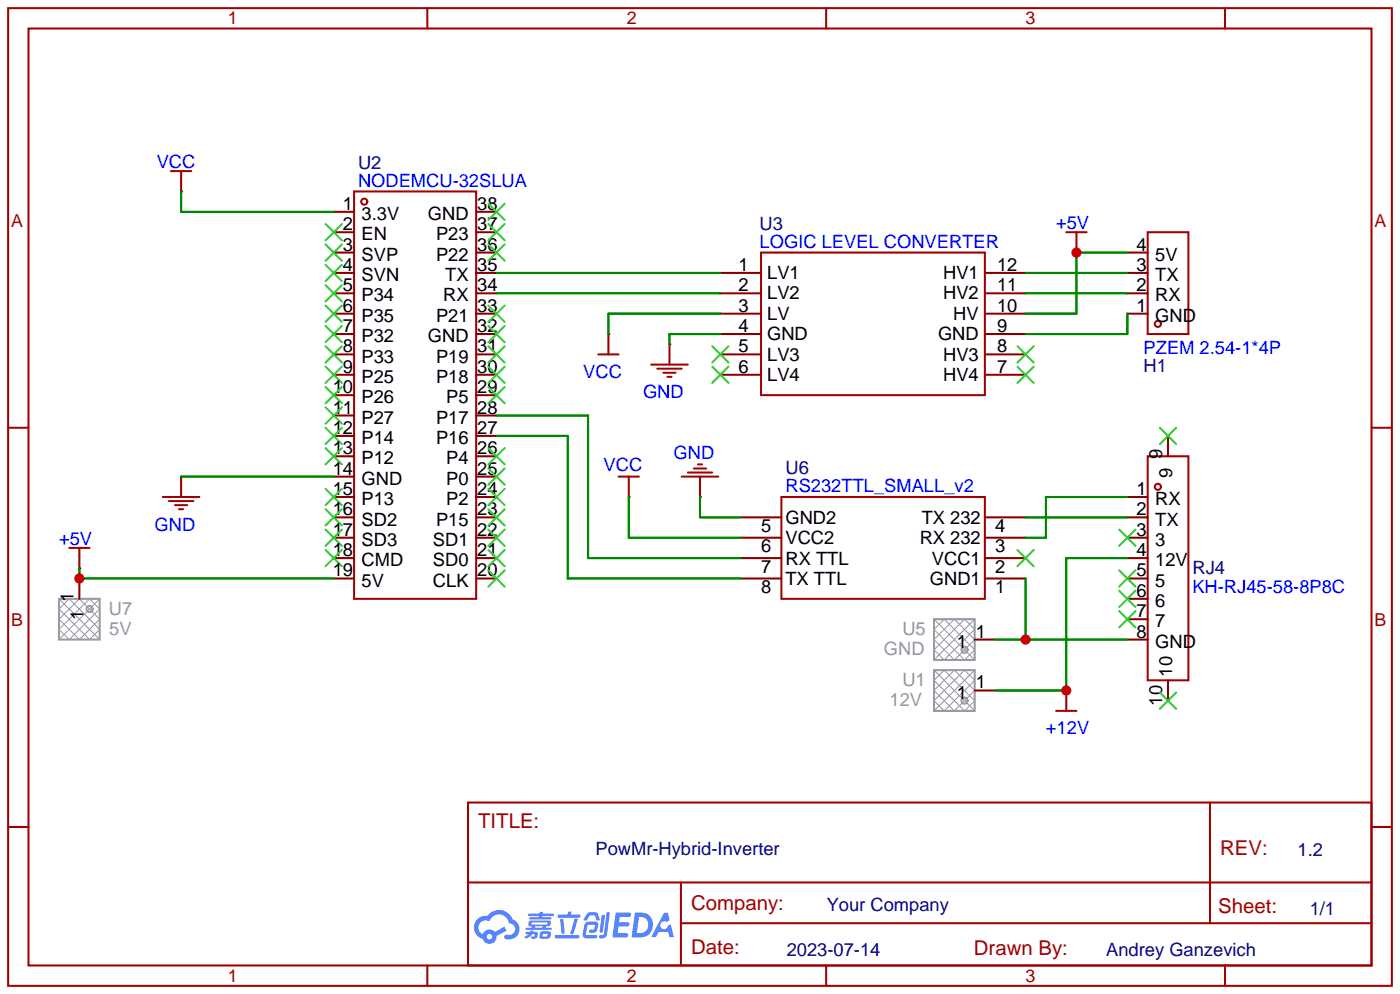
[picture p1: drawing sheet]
<svg xmlns="http://www.w3.org/2000/svg" width="175mm" height="124mm" viewBox="0 0 175 124" stroke-linecap="round" stroke-linejoin="round" font-family="sans-serif">
<g fill="none" stroke="#a10000" stroke-width=".25">
<path d="M1 1h172.7v121.9h-172.7zM3.6 3.6h167.6v116.8h-167.6zM53.3 1v2.6M103.1 1v2.6M152.9 1v2.6M1 53.3h2.6M171.2 53.3h2.5M1 103.1h2.6M58.4 100.1h112.8v20.3h-112.8zM58.4 110h112.7M85 115.1h86.1M85 110v10.2"/>
<path d="M151 100.1v15M171.2 103.1h2.5M53.3 120.4v2.5M103.1 120.4v2.5M152.9 120.4v2.5"/>
</g>
<g fill="#5487ff">
<path d="M76.9 113.8h1.6a.28 .28 0 0 1 .3 .3 .28 .28 0 0 1-.3 .2h-1.1l-.1 .7h1.1l.1 .1 .1 .2a.33 .33 0 0 1-.5 .2h-.9l-.1 .9h.5a.78 .78 0 0 1 .8 .1 .27 .27 0 0 1-.2 .4h-1.8z"/>
<path d="M82.9 113.8h.5l.2 .9-.4 .3a.49 .49 0 0 0-.7 .2 .49 .49 0 0 0 .3 .6 .49 .49 0 0 0 .6-.4l.3-.2 .4 1.7h-.5l-.2-.7h-1.2l-.3 .7h-.6z"/>
<path d="M75.1 114.1h.4l-.2 2-.3 .2-.1-.1-.1-.1z"/>
<path d="M75.7 113.8h.4l-.3 2.7a.62 .62 0 0 1-1 .4v-.2l.5-.1 .1-.1z"/>
<path d="M73.3 113.9a1.29 1.29 0 0 1 1.2-.1l.2 .3 .2 .6-.1 .1h-.3l-.2-.6-.1-.1-.6 .1-.4 .6h-.3l-.1-.1z"/>
<path d="M73.1 115.1a1.7 1.7 0 0 1 1.4-.1l.1 .1a1.22 1.22 0 0 1-.3 1.2h-.6l-.2-.1 .1-.2 .6-.1 .1-.6h-.9l-.3 1.3h1.3l.1 .1 .1 .1-.3 .2h-1.1l-.4-.1-.1-.4 .2-1.1z"/>
<path d="M69.3 116.6h2.8l.2 .1v.1l-.2 .2h-2.8v-.1z"/>
<path d="M71.7 114.6h.4l-.5 1.8-.2 .1-.2-.2z"/>
<path d="M69.9 114.6h.4l.2 1.7-.2 .2-.2-.2z"/>
<path d="M69.6 114h1.3v-.3h.4v.3h1l.1 .1 .1 .2-.2 .1h-2.6l-.1-.1z"/>
<path d="M65.6 116.2h.6v-.1l.4-.1-.1 .2h.5l.1 .3-.1 .4-.1 .1-.6 .1v-.3l.4-.1v-.2h-.3a1.41 1.41 0 0 1-.8 .6l-.1-.3 .5-.3h-.4z"/>
<path d="M65.9 113.9h1.4l.1-.2h.4v.2h1.2l.1 .2-.1 .1h-1.3v.2h1l.1 .1-.1 .2h-2.6v-.3h1.2v-.2h-1.3l-.1-.1z"/>
<path d="M79.3 113.8l-.5 3.1a3 3 0 0 0 2.1-.3 1.56 1.56 0 0 0 .5-1.9 1.56 1.56 0 0 0-1.7-.9zM79.8 114.3a1.02 1.02 0 0 1 1.1 1.1 1.02 1.02 0 0 1-1.2 1h-.2z"/>
<path d="M66 114.9v.5l.3 .1 .1 .2h-.8l.1 .3 3.1-.1 .1-.2h-.1h-.7l.1-.2a.44 .44 0 0 0 .5-.2 .44 .44 0 0 0 0-.5h-2.4zM66.4 115h1.9l.1 .1-.2 .2h-1.8zM66.8 115.5h1l-.1 .2h-.9z"/>
<path d="M67.4 116.3a.74 .74 0 0 0 0 .7 1.51 1.51 0 0 0 1.3-.1 .68 .68 0 0 0 0-.7l-1-.1zM67.8 116.5h.5v.3h-.6z"/>
<path d="M59.6 114.6a1.47 1.47 0 0 0 .6 2.5 .89 .89 0 0 0 1.1 .6 .89 .89 0 0 0 .7-1l1.2-.6-.2-.5-1.2 .6a.89 .89 0 0 0-1.5 .3 .9 .9 0 0 1-.5-1.2 .9 .9 0 0 1 1.3-.4 1.28 1.28 0 0 1 1.3-.9 1.28 1.28 0 0 1 1.2 1.2 .74 .74 0 0 1 .7 .9 .74 .74 0 0 1-1 .5 .28 .28 0 0 0-.4 .2 .28 .28 0 0 0 .3 .3 1.31 1.31 0 0 0 1.6-.8 1.31 1.31 0 0 0-.8-1.7 1.81 1.81 0 0 0-3.2-.4h-.2a1.42 1.42 0 0 0-1 .4zM60.8 116.8a.35 .35 0 0 1 .6 0 .35 .35 0 0 1-.6 0z"/>
</g>
<g fill="none" stroke="#a10000" stroke-width=".25">
<path d="M21.3 21.3h2.6M22.6 21.3v2.6M44.2 23.9h15.2v50.8h-15.2zM95 31.5h27.9v17.8h-27.9zM133.1 29h2.5M134.4 29v2.5M143.3 29h5v12.7h-5zM22.6 59.4v2.6M74.7 44.2h2.5M75.9 41.7v2.5M77.2 59.4h2.6M78.5 59.4v2.6"/>
<path d="M81.3 45.5h4.6M82 46h3.1M82.8 46.5h1.5M83.3 47h.5M83.6 42.9v2.6M85.1 59.4h4.6M85.9 58.9h3M86.6 58.4h1.5M87.1 57.9h.5M87.4 59.4v2.6M143.3 56.9h5v27.9h-5zM8.6 68.3h2.6"/>
<path d="M9.9 68.3v2.6M20.3 62h4.6M21.1 62.5h3M21.8 63h1.6M22.4 63.5h.5M97.5 62h25.4v12.7h-25.4zM131.8 88.6h2.6M133.1 86.1v2.5"/>
<circle cx="45.5" cy="25.1" r=".38"/>
<circle cx="144.5" cy="40.4" r=".38"/>
<circle cx="144.5" cy="60.7" r=".38"/>
</g>
<g fill="none" stroke="#870000" stroke-width=".25">
<path d="M22.6 23.9h.1M41.7 26.4h2.5M41.7 29h2.5M41.7 31.5h2.5M41.7 34h2.5M41.7 36.6h2.5M41.7 39.1h2.5M59.4 26.4h2.6M59.4 29h2.6M59.4 31.5h2.6M59.4 34h2.6M59.4 36.6h2.6"/>
<path d="M59.4 39.1h2.6M89.9 34h5.1M89.9 36.6h5.1M89.9 39.1h5.1M122.9 34h5.1M122.9 36.6h5.1M122.9 39.1h5.1M134.4 31.5h.1M140.7 31.5h2.6M140.7 34h2.6M140.7 36.6h2.6M140.7 39.1h2.6"/>
<path d="M22.6 59.4h.1M41.7 41.7h2.5M41.7 44.2h2.5M41.7 46.7h2.5M41.7 49.3h2.5M41.7 51.8h2.5M41.7 54.4h2.5M41.7 56.9h2.5M41.7 59.4h2.5M59.4 41.7h2.6M59.4 44.2h2.6M59.4 46.7h2.6"/>
<path d="M59.4 49.3h2.6M59.4 51.8h2.6M59.4 54.4h2.6M59.4 56.9h2.6M59.4 59.4h2.6M75.9 41.7h.1M83.6 42.9h.1M89.9 41.7h5.1M89.9 44.2h5.1M89.9 46.7h5.1M122.9 41.7h5.1M122.9 44.2h5.1"/>
<path d="M122.9 46.7h5.1M145.8 54.4v2.5M9.9 70.9h.1M9.9 72.1v2.6M41.7 62h2.5M41.7 64.5h2.5M41.7 67.1h2.5M41.7 69.6h2.5M41.7 72.1h2.5M59.4 62h2.6M59.4 64.5h2.6M59.4 67.1h2.6"/>
<path d="M59.4 69.6h2.6M59.4 72.1h2.6M78.5 62h.1M87.4 62h.1M92.5 64.5h5M92.5 67.1h5M92.5 69.6h5M92.5 72.1h5M121.7 79.8h2.5M122.9 64.5h5.1M122.9 67.1h5.1M122.9 69.6h5.1"/>
<path d="M122.9 72.1h5.1M140.7 62h2.6M140.7 64.5h2.6M140.7 67.1h2.6M140.7 69.6h2.6M140.7 72.1h2.6M140.7 74.7h2.6M140.7 77.2h2.6M140.7 79.8h2.6M121.7 86.1h2.5M133.1 86.1h.1M145.8 84.8v2.6"/>
</g>
<g fill="none" stroke="#3c3" stroke-width=".25">
<path d="M40.6 27.9l2.1 2.1M40.6 30.5l2.1 2M40.6 33l2.1 2.1M40.6 35.6l2.1 2M40.6 38.1l2.1 2M42.7 27.9l-2.1 2.1M42.7 30.5l-2.1 2M42.7 33l-2.1 2.1M42.7 35.6l-2.1 2M42.7 38.1l-2.1 2M61 38.1l2 2M61 30.5l2 2"/>
<path d="M61 27.9l2 2.1M61 25.4l2 2M63 25.4l-2 2M63 30.5l-2 2M63 38.1l-2 2M63 27.9l-2 2.1M40.6 40.6l2.1 2.1M40.6 43.2l2.1 2M40.6 45.7l2.1 2.1M40.6 48.3l2.1 2M40.6 50.8l2.1 2M40.6 53.3l2.1 2.1"/>
<path d="M40.6 55.9l2.1 2M42.7 40.6l-2.1 2.1M42.7 43.2l-2.1 2M42.7 45.7l-2.1 2.1M42.7 48.3l-2.1 2M42.7 50.8l-2.1 2M42.7 53.3l-2.1 2.1M42.7 55.9l-2.1 2M61 58.4l2 2.1M61 55.9l2 2M61 48.3l2 2M61 45.7l2 2.1"/>
<path d="M61 43.2l2 2M61 40.6l2 2.1M63 40.6l-2 2.1M63 43.2l-2 2M63 45.7l-2 2.1M63 48.3l-2 2M63 58.4l-2 2.1M63 55.9l-2 2M88.9 43.2l2 2M88.9 45.7l2 2.1M90.9 43.2l-2 2M90.9 45.7l-2 2.1"/>
<path d="M127 43.2l2 2M127 45.7l2 2.1M129 43.2l-2 2M129 45.7l-2 2.1M144.8 53.3l2 2.1M146.8 53.3l-2 2.1M40.6 61l2.1 2M40.6 63.5l2.1 2M40.6 66l2.1 2.1M40.6 68.6l2.1 2M42.7 61l-2.1 2M42.7 63.5l-2.1 2"/>
<path d="M42.7 66l-2.1 2.1M42.7 68.6l-2.1 2M61 71.1l2 2.1M61 68.6l2 2M61 66l2 2.1M61 63.5l2 2M61 61l2 2M63 71.1l-2 2.1M63 68.6l-2 2M63 66l-2 2.1M63 63.5l-2 2M63 61l-2 2"/>
<path d="M127 68.6l2 2M129 68.6l-2 2M139.7 66l2 2.1M139.7 71.1l2 2.1M139.7 73.7l2 2M139.7 76.2l2 2M141.7 66l-2 2.1M141.7 71.1l-2 2.1M141.7 73.7l-2 2M141.7 76.2l-2 2M144.8 86.4l2 2M146.8 86.4l-2 2"/>
</g>
<g fill="none" stroke="#999" stroke-width=".12">
<path d="M7.4 75.9l1.2-1.2 3.8 3.8-1.2 1.3zM7.4 77.2l2.5-2.5 2.5 2.5-2.5 2.6zM7.4 78.5l3.8-3.8 1.2 1.2-3.8 3.9zM7.4 74.7l5 5.1M11.3 75.6l.2 .2M11.5 76.1l-.2 .2M12.4 74.7l-5 5.1M116.6 77.2l5.1 5.1M117.9 77.2l3.8 3.8-1.3 1.3-3.8-3.8zM119.1 77.2l2.6 2.6-2.6 2.5-2.5-2.5zM120.4 77.2l1.3 1.3-3.8 3.8-1.3-1.3zM121.7 77.2l-5.1 5.1"/>
<path d="M116.6 83.6l5.1 5M117.9 83.6l3.8 3.8-1.3 1.2-3.8-3.8zM119.1 83.6l2.6 2.5-2.6 2.5-2.5-2.5zM120.4 83.6l1.3 1.2-3.8 3.8-1.3-1.2zM120.6 87l.1 .2M120.6 80.7l.1 .2M120.7 87.5l-.1 .2M120.7 81.2l-.1 .2M121.7 83.6l-5.1 5"/>
</g>
<g fill="none" stroke="#999" stroke-width=".25">
<path d="M7.4 74.7h5v5.1h-5zM116.6 77.2h5.1v5.1h-5.1zM116.6 83.6h5.1v5h-5.1z"/>
<circle cx="11.2" cy="75.9" r=".38"/>
<circle cx="120.4" cy="87.4" r=".38"/>
<circle cx="120.4" cy="81" r=".38"/>
</g>
<g fill="none" stroke="#008700" stroke-width=".25">
<path d="M22.6 23.9v2.5h19.1M62 34h27.9M62 36.6h27.9M89.9 39.1h-14v2.6M128 34h12.7M128 36.6h12.7M140.7 31.5h-6.3v7.6h-6.4M140.7 39.1v2.6h-12.7M22.6 59.4h19.1M62 54.4h8.9v17.7h21.6M62 51.8h11.4v17.8h19.1M89.9 41.7h-6.3v1.2"/>
<path d="M9.9 70.9v1.2h31.8M78.5 62v5.1h14M87.4 62v2.5h5.1M124.2 79.8h16.5M128 64.5h12.7M128 72.1v7.7M140.7 69.6h-7.6v16.5h-8.9M140.7 62h-10.1v5.1h-2.6"/>
</g>
<g fill="#c00">
<circle cx="9.9" cy="72.1" r=".63"/>
<circle cx="128" cy="79.8" r=".63"/>
<circle cx="133.1" cy="86.1" r=".63"/>
<circle cx="134.4" cy="31.5" r=".63"/>
</g>
<g font-size="2.5" fill="#a00000">
<text x="59.7" y="103.2">TITLE:</text>
<text x="152.3" y="106.6">REV:</text>
<text x="86.3" y="113.5">Company:</text>
<text x="152.1" y="113.9">Sheet:</text>
<text x="86.3" y="119">Date:</text>
<text x="121.6" y="119">Drawn By:</text>
</g>
<g font-size="2.3" fill="#00f">
<text x="19.6" y="21">VCC</text>
<text x="44.7" y="23.3">NODEMCU-32SLUA</text>
<text x="131.8" y="28.6">+5V</text>
<text x="94.8" y="30.9">LOGIC LEVEL CONVERTER</text>
<text x="72.8" y="47.2">VCC</text>
<text x="142.8" y="44.1">PZEM 2.54-1*4P</text>
<text x="80.3" y="49.7">GND</text>
<text x="75.3" y="58.8">VCC</text>
<text x="84.1" y="57.3">GND</text>
<text x="98" y="61.4">RS232TTL_SMALL_v2</text>
<text x="7.4" y="68">+5V</text>
<text x="19.3" y="66.2">GND</text>
<text x="148.8" y="73.9">KH-RJ45-58-8P8C</text>
<text x="130.6" y="91.6">+12V</text>
</g>
<g font-size="2.3" fill="#000080">
<text x="44.7" y="21.1">U2</text>
<text x="94.8" y="28.7">U3</text>
<text x="142.8" y="46.4">H1</text>
<text x="98" y="59.1">U6</text>
<text x="148.8" y="71.6">RJ4</text>
<text x="74.3" y="106.6">PowMr-Hybrid-Inverter</text>
<text x="162" y="106.7">1.2</text>
<text x="103.2" y="113.6">Your Company</text>
<text x="98.2" y="119.2">2023-07-14</text>
<text x="138.1" y="119.2">Andrey Ganzevich</text>
<text x="163.5" y="114.1">1/1</text>
</g>
<g font-size="2.3">
<text x="42.8" y="26.2">1</text>
<text x="42.8" y="28.7">2</text>
<text x="45.1" y="27.4">3.3V</text>
<text x="45.1" y="30">EN</text>
<text x="53.4" y="27.4">GND</text>
<text x="54.4" y="30">P23</text>
<text x="59.6" y="28.7">37</text>
<text x="59.6" y="26.2">38</text>
<text x="42.8" y="31.2">3</text>
<text x="42.8" y="33.8">4</text>
<text x="45.1" y="32.5">SVP</text>
<text x="45.1" y="35.1">SVN</text>
<text x="54.4" y="32.5">P22</text>
<text x="55.6" y="35.1">TX</text>
<text x="59.6" y="33.8">35</text>
<text x="59.6" y="31.2">36</text>
<text x="92.2" y="33.8">1</text>
<text x="95.8" y="34.8">LV1</text>
<text x="117.7" y="34.8">HV1</text>
<text x="124.5" y="33.8">12</text>
<text x="141.9" y="33.8">3</text>
<text x="141.9" y="31.2">4</text>
<text x="144.2" y="35.1">TX</text>
<text x="144.2" y="32.5">5V</text>
<text x="42.8" y="36.3">5</text>
<text x="42.8" y="38.9">6</text>
<text x="42.8" y="41.4">7</text>
<text x="45.1" y="37.6">P34</text>
<text x="45.1" y="40.1">P35</text>
<text x="54.4" y="40.1">P21</text>
<text x="55.3" y="37.6">RX</text>
<text x="59.6" y="41.4">32</text>
<text x="59.6" y="38.9">33</text>
<text x="59.6" y="36.3">34</text>
<text x="92.2" y="38.9">3</text>
<text x="92.2" y="36.3">2</text>
<text x="92.2" y="41.4">4</text>
<text x="95.8" y="39.9">LV</text>
<text x="95.8" y="37.3">LV2</text>
<text x="117.7" y="37.3">HV2</text>
<text x="119" y="39.9">HV</text>
<text x="124.5" y="36.3">11</text>
<text x="124.5" y="38.9">10</text>
<text x="124.5" y="41.4">9</text>
<text x="141.9" y="38.9">1</text>
<text x="141.9" y="36.3">2</text>
<text x="144.2" y="40.1">GND</text>
<text x="144.2" y="37.6">RX</text>
<text x="42.8" y="43.9">8</text>
<text x="42.8" y="46.5">9</text>
<text x="45.1" y="42.7">P32</text>
<text x="45.1" y="45.2">P33</text>
<text x="45.1" y="47.8">P25</text>
<text x="53.4" y="42.7">GND</text>
<text x="54.4" y="47.8">P18</text>
<text x="54.4" y="45.2">P19</text>
<text x="59.6" y="46.5">30</text>
<text x="59.6" y="43.9">31</text>
<text x="92.2" y="43.9">5</text>
<text x="92.2" y="46.5">6</text>
<text x="95.8" y="42.4">GND</text>
<text x="95.8" y="45">LV3</text>
<text x="95.8" y="47.5">LV4</text>
<text x="117.1" y="42.4">GND</text>
<text x="117.7" y="45">HV3</text>
<text x="117.7" y="47.5">HV4</text>
<text x="124.5" y="43.9">8</text>
<text x="124.5" y="46.5">7</text>
<text x="41.5" y="49">10</text>
<text x="41.5" y="51.6">11</text>
<text x="45.1" y="50.3">P26</text>
<text x="45.1" y="52.8">P27</text>
<text x="54.4" y="52.8">P17</text>
<text x="55.7" y="50.3">P5</text>
<text x="59.6" y="51.6">28</text>
<text x="59.6" y="49">29</text>
<text x="41.5" y="54.1">12</text>
<text x="41.5" y="56.6">13</text>
<text x="41.5" y="59.2">14</text>
<text x="45.1" y="55.4">P14</text>
<text x="45.1" y="57.9">P12</text>
<text x="54.4" y="55.4">P16</text>
<text x="55.7" y="57.9">P4</text>
<text x="59.6" y="59.2">25</text>
<text x="59.6" y="56.6">26</text>
<text x="59.6" y="54.1">27</text>
<text x="145.1" y="57.3" transform="rotate(-90 145.1 57.3)">9</text>
<text x="146.3" y="59.6" transform="rotate(-90 146.3 59.6)">9</text>
<text x="41.5" y="61.7">15</text>
<text x="41.5" y="64.3">16</text>
<text x="45.1" y="60.5">GND</text>
<text x="45.1" y="63">P13</text>
<text x="45.1" y="65.5">SD2</text>
<text x="54.4" y="65.5">P15</text>
<text x="55.7" y="63">P2</text>
<text x="55.7" y="60.5">P0</text>
<text x="59.6" y="64.3">23</text>
<text x="59.6" y="61.7">24</text>
<text x="98" y="65.3">GND2</text>
<text x="115.1" y="65.3">TX 232</text>
<text x="141.9" y="61.7">1</text>
<text x="141.9" y="64.3">2</text>
<text x="144.2" y="63">RX</text>
<text x="144.2" y="65.5">TX</text>
<text x="41.5" y="66.8">17</text>
<text x="41.5" y="69.3">18</text>
<text x="41.5" y="71.9">19</text>
<text x="45.1" y="68.1">SD3</text>
<text x="45.1" y="70.6">CMD</text>
<text x="54" y="70.6">SD0</text>
<text x="54" y="68.1">SD1</text>
<text x="59.6" y="71.9">20</text>
<text x="59.6" y="69.3">21</text>
<text x="59.6" y="66.8">22</text>
<text x="95" y="68.9">6</text>
<text x="95" y="66.3">5</text>
<text x="95" y="71.4">7</text>
<text x="98" y="67.9">VCC2</text>
<text x="98" y="70.4">RX TTL</text>
<text x="114.8" y="67.9">RX 232</text>
<text x="116.3" y="70.4">VCC1</text>
<text x="124.2" y="71.4">2</text>
<text x="124.2" y="68.9">3</text>
<text x="124.2" y="66.3">4</text>
<text x="141.9" y="66.8">3</text>
<text x="141.9" y="69.3">4</text>
<text x="141.9" y="71.9">5</text>
<text x="144.2" y="68.1">3</text>
<text x="144.2" y="70.6">12V</text>
<text x="9.2" y="75" transform="rotate(-90 9.2 75)">1</text>
<text x="10.4" y="77.4" transform="rotate(-90 10.4 77.4)">1</text>
<text x="45.1" y="73.2">5V</text>
<text x="54" y="73.2">CLK</text>
<text x="95" y="74">8</text>
<text x="98" y="72.9">TX TTL</text>
<text x="116.1" y="72.9">GND1</text>
<text x="124.2" y="74">1</text>
<text x="141.9" y="74.4">6</text>
<text x="141.9" y="77">7</text>
<text x="144.2" y="73.2">5</text>
<text x="144.2" y="75.7">6</text>
<text x="119.5" y="80.8">1</text>
<text x="121.8" y="79.5">1</text>
<text x="141.9" y="79.5">8</text>
<text x="144.2" y="78.2">7</text>
<text x="144.2" y="80.8">GND</text>
<text x="119.5" y="87.1">1</text>
<text x="121.8" y="85.9">1</text>
<text x="145.1" y="88" transform="rotate(-90 145.1 88)">10</text>
<text x="146.3" y="84.4" transform="rotate(-90 146.3 84.4)">10</text>
</g>
<g font-size="2.3" fill="#999">
<text x="13.6" y="76.6">U7</text>
<text x="13.6" y="79.2">5V</text>
<text x="110.3" y="81.7">GND</text>
<text x="112.6" y="79.2">U5</text>
<text x="111" y="88.1">12V</text>
<text x="112.6" y="85.5">U1</text>
</g>
<g font-size="2.2" fill="#a00000">
<text x="28.4" y="3.1">1</text>
<text x="78.2" y="3.1">2</text>
<text x="128" y="3.1">3</text>
<text x="1.4" y="28.3">A</text>
<text x="171.6" y="28.3">A</text>
<text x="1.4" y="78.1">B</text>
<text x="171.6" y="78.1">B</text>
<text x="28.4" y="122.4">1</text>
<text x="78.2" y="122.4">2</text>
<text x="128" y="122.4">3</text>
</g>
</svg>
